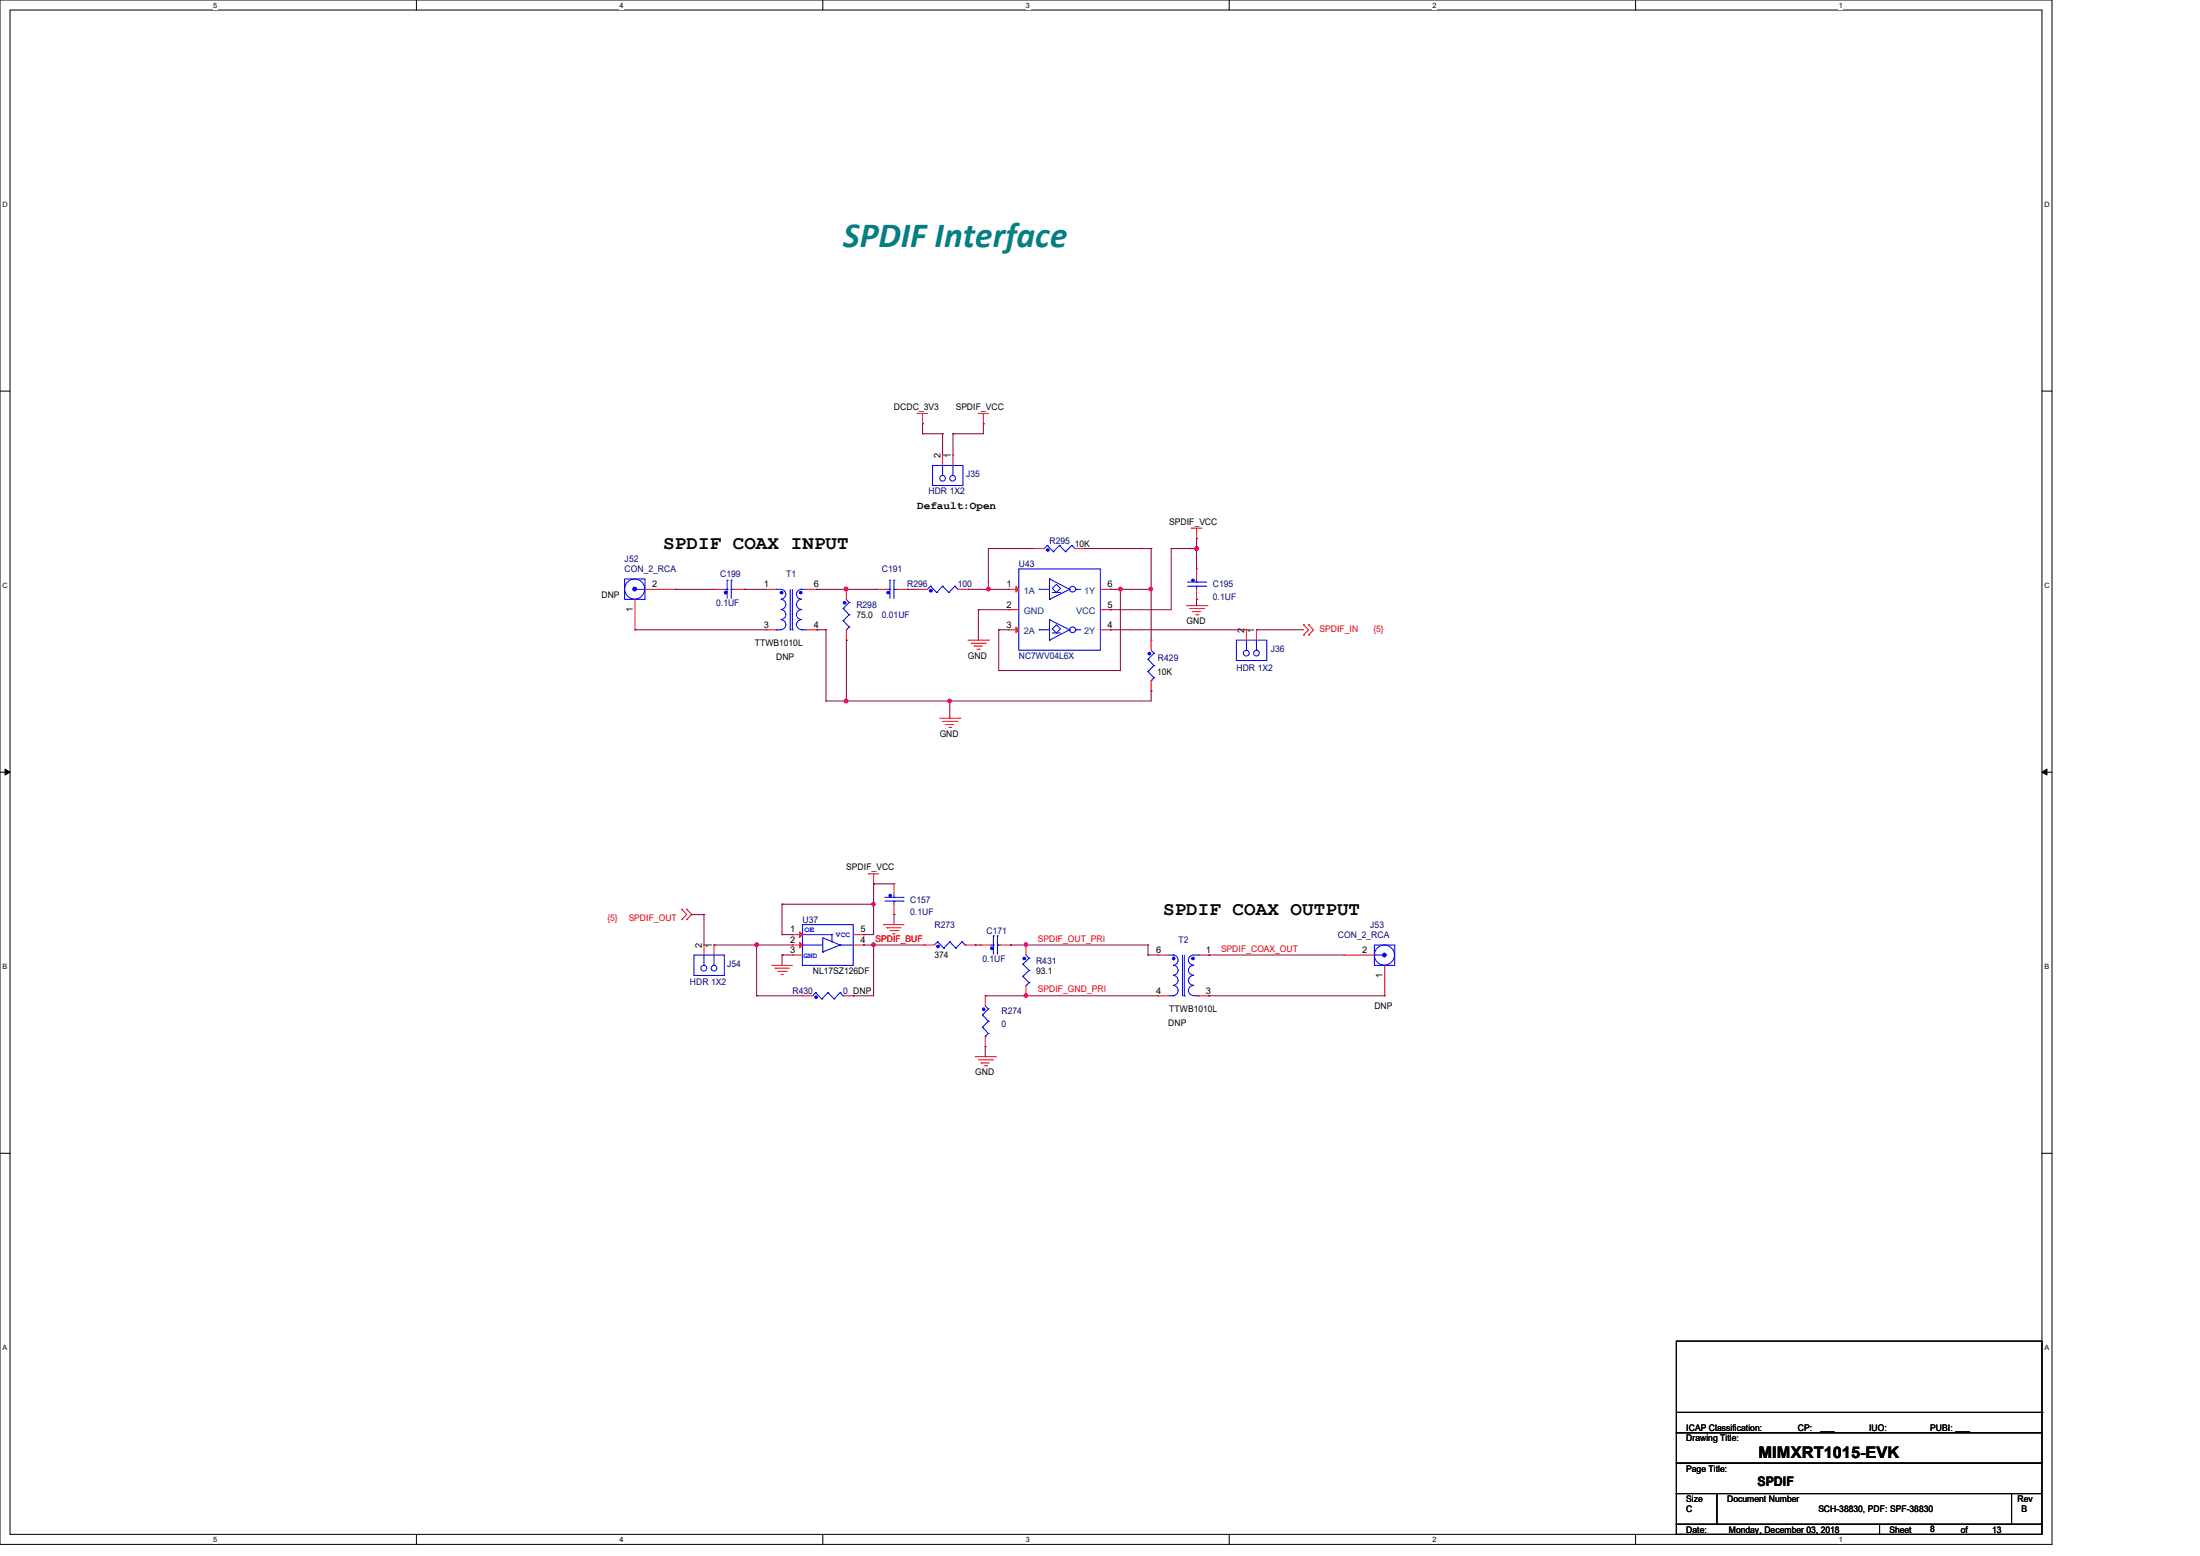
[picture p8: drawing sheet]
<svg xmlns="http://www.w3.org/2000/svg" width="297mm" height="210mm" viewBox="0 0 297 210" stroke-linecap="round" stroke-linejoin="round" font-family="sans-serif">
<path d="M0 0h277v208.4h-277zM1.4 1.4h274.3v205.7h-274.3z" fill="none" stroke="#000" stroke-width=".14"/>
<g fill="#fff">
<path d="M28.8 .1h.5v1.1h-.5z"/>
<path d="M28.8 207.2h.5v1.1h-.5z"/>
</g>
<path d="M56.2 0v1.4M56.2 207.1v1.3" fill="none" stroke="#000" stroke-width=".14"/>
<g fill="#fff">
<path d="M83.7 .1h.5v1.1h-.5z"/>
<path d="M83.7 207.2h.5v1.1h-.5z"/>
</g>
<path d="M111.1 0v1.4M111.1 207.1v1.3" fill="none" stroke="#000" stroke-width=".14"/>
<g fill="#fff">
<path d="M138.5 .1h.6v1.1h-.6z"/>
<path d="M138.5 207.2h.6v1.1h-.6z"/>
</g>
<path d="M165.9 0v1.4M165.9 207.1v1.3" fill="none" stroke="#000" stroke-width=".14"/>
<g fill="#fff">
<path d="M193.4 .1h.5v1.1h-.5z"/>
<path d="M193.4 207.2h.5v1.1h-.5z"/>
</g>
<path d="M220.8 0v1.4M220.8 207.1v1.3" fill="none" stroke="#000" stroke-width=".14"/>
<g fill="#fff">
<path d="M248.2 .1h.6v1.1h-.6z"/>
<path d="M248.2 207.2h.6v1.1h-.6z"/>
<path d="M.3 27.1h.8v1.1h-.8z"/>
<path d="M276 27.1h.7v1.1h-.7z"/>
<path d="M.3 78.5h.8v1.1h-.8z"/>
<path d="M276 78.5h.7v1.1h-.7z"/>
</g>
<path d="M0 52.8h1.4M275.7 52.8h1.3" fill="none" stroke="#000" stroke-width=".14"/>
<g fill="#fff">
<path d="M.3 129.9h.7v1.1h-.7z"/>
<path d="M276 129.9h.6v1.1h-.6z"/>
</g>
<path d="M0 104.2h1.4M275.7 104.2h1.3" fill="none" stroke="#000" stroke-width=".14"/>
<path d="M.7 103.8l.7 .4-.7 .4zM275.7 104.2l.7-.4v.8z" fill="#000" stroke="#000" stroke-width=".14"/>
<g fill="#fff">
<path d="M.3 181.4h.7v1.1h-.7z"/>
<path d="M276 181.4h.6v1.1h-.6z"/>
</g>
<path d="M0 155.7h1.4M275.7 155.7h1.3M226.3 193.4h49.4v4.1h-49.4zM226.3 197.5h49.4v4.1h-49.4zM226.3 181h49.4v12.4h-49.4zM226.3 190.6h49.4M275.7 190.6h.1M226.3 201.6h5.5v4.1h-5.5zM226.3 205.7h27.4v1.4h-27.4zM231.8 201.6h39.8v4.1h-39.8zM253.7 205.7h22v1.4h-22zM271.6 201.6h4.1v4.1h-4.1z" fill="none" stroke="#000" stroke-width=".14"/>
<g fill="none" stroke="#f00" stroke-width=".14">
<path d="M123.8 55.8h.1M123.8 55.8h1.4M124.5 57.2h.1M124.5 55.8v1.4M132.1 55.8h.1M132.1 55.8h1.3M132.8 57.2h.1M132.8 55.8v1.4M87.1 79.5h4.1M91.2 79.5h.1M96.4 79.5h.1M96.4 79.5h1.4"/>
<path d="M99.1 79.5h1.4M100.5 79.5h.1M103.4 79.5h.1M103.4 79.5h1.4M108.9 79.5h1.4M110.3 79.5h.1M114.3 79.5h.1M114.3 79.5v1.4M118.4 79.5h.1M118.4 79.5h1.3M121.1 79.5h1.4M122.5 79.5h.1"/>
<path d="M123.8 79.5h.1M123.8 79.5h1.4M127.3 61.4h.1M127.3 61.4v1.4M128.7 61.4h.1M128.7 61.4v1.4M129.3 79.5h1.4M130.7 79.5h.1M136.2 79.5h.1M136.2 79.5h1.3M139.6 74h.1M139.6 74h1.4"/>
<path d="M145.1 74h1.4M146.5 74h.1M148.5 79.5h1.4M149.9 79.5h.1M160.9 71.3h.1M160.9 71.3h1.4M161.5 72.7h.1M161.5 76.8h.1M161.5 71.3v1.4M161.5 76.8v1.3M161.5 79.5v1.4M85.7 85h.1"/>
<path d="M85.7 80.9v4.1M103.4 85h.1M103.4 85h1.4M108.9 85h1.4M110.3 85h.1M114.3 86.4h.1M114.3 85v1.4M126.9 96.9h2.7M127.3 97.4h1.9M127.7 97.8h.1M127.7 97.8h1.1M128.1 98.2h.3"/>
<path d="M128.4 98.2h.1M129.2 97.4h.1M129.6 96.9h.1M130.7 86.4h2.7M131.1 86.8h1.9M131.5 87.2h.1M131.5 87.2h1.1M131.9 87.6h.3M132.2 87.6h.1M133 86.8h.1M133.4 86.4h.1M136.2 85h.1"/>
<path d="M136.2 82.3h.1M136.2 85h1.3M136.2 82.3h1.3M148.5 85h1.4M148.5 82.3h1.4M149.9 82.3h.1M149.9 85h.1M155.4 86.4h.1M155.4 93.3h.1M155.4 86.4v1.4M155.4 91.9v1.4M160.2 81.7h2.7"/>
<path d="M160.6 82.1h1.9M161 82.5h.1M161 82.5h1.1M161.4 83h.3M161.5 80.9h.1M161.7 83h.1M162.5 82.1h.1M162.9 81.7h.1M168.3 85h.1M168.3 85v1.4M169.6 85h.1M169.6 85v1.4"/>
<path d="M176 85.7h.1M176 84.3h.1M176 84.3l.7 .7-.7 .7M176.7 85.7h.1M176.7 84.3h.1M176.7 84.3l.6 .7-.6 .7M117.3 117.9h.1M117.3 117.9h1.3M117.9 119.3h.1M117.9 117.9v1.4M120.7 119.3h.1M120.7 119.3v1.4"/>
<path d="M92 122.7h.1M92 124.1h.1M92 122.7l.7 .7-.7 .7M92.7 124.1h.1M92.7 122.7h.1M92.7 122.7l.7 .7-.7 .7M95 127.6h.1M95 127.6v1.3M96.4 127.6h.1M96.4 127.6v1.3M104.2 130.3h.1M104.2 130.3h2.8"/>
<path d="M104.6 130.7h.1M104.6 130.7h2M105 131.1h1.1M105.5 131.5h.1M105.5 131.5h.2M106.1 131.1h.1M107 126.2h.1M107 127.6h.1M107 128.9h.1M107 128.9h1.3M107 127.6h1.3M107 126.2h1.3"/>
<path d="M108.3 134.4h.1M108.3 134.4h1.4M113.8 134.4h1.4M115.2 134.4h.1M115.2 127.6h1.4M115.2 126.2h1.4M116.6 127.6h.1M116.6 126.2h.1M119.3 124.8h.1M119.3 124.8h2.7M119.7 125.2h.1M119.7 125.2h1.9"/>
<path d="M120.1 125.6h1.1M120.6 126h.1M120.6 126h.2M120.7 123.4h.1M120.7 122v1.4M121.2 125.6h.1M124.8 127.6h.1M124.8 127.6h1.4M130.3 127.6h1.4M131.7 127.6h.1M132.3 127.6h.1M132.3 127.6h1.4"/>
<path d="M133 134.4h.1M133 134.4v1.4M133 139.9v1.4M135.1 127.6h1.3M136.4 127.6h.1M138.5 127.6h.1M138.5 134.4h.1M138.5 127.6v1.3M138.5 133v1.4M156.3 128.9h.1M156.3 134.4h.1M156.3 128.9h1.4"/>
<path d="M156.3 134.4h1.4M161.8 128.9h1.4M161.8 134.4h1.4M163.2 134.4h.1M163.2 128.9h.1M181.4 128.9h.1M181.4 128.9h4.1M186.9 134.4h.1M186.9 130.3v4.1M131.7 142.6h2.7M132.1 143h1.9M132.5 143.5h.1"/>
<path d="M132.5 143.5h1.1M132.9 143.8h.3M133 141.3h.1M133.2 143.8h.1M134 143h.1M134.4 142.6h.1"/>
</g>
<g fill="none" stroke="#00f" stroke-width=".14">
<path d="M84.3 78.1h2.8v2.8h-2.8zM85.7 79.5h1.4M87.1 79.5h.1M97.8 79.5h.4M98.2 78.3h.1M98.2 79.5h.1M98.2 78.3v2.5M98.7 78.3h.1M98.7 79.5h.1M98.7 79.5h.4M98.7 78.3v2.5M104.8 79.5h.7a.66 .66 0 0 1 .6 .7 .66 .66 0 0 1-.6 .7"/>
<path d="M104.8 79.5h.1M106.7 79.5v5.5M107 79.5v5.5M108.2 79.5h.1M108.2 79.5h.7M108.2 79.5a.66 .66 0 0 0-.7 .7 .66 .66 0 0 0 .7 .7M119.7 79.5h.4M120.1 78.3h.1M120.1 79.5h.1M120.1 78.3v2.5M120.7 78.3h.1M120.7 79.5h.1"/>
<path d="M120.7 78.3v2.5M120.7 79.5h.4M125.6 79.1h.1M125.6 79.1l-.4 .4M125.6 79.1l.8 .9M125.9 62.8h4.1v2.7h-4.1zM126.4 80h.1M127.3 79.1h.1M127.3 64.2h.1M127.3 79.1l-.9 .9M127.3 79.1l.8 .9M127.3 62.8v1.4"/>
<path d="M128.1 80h.1M128.7 64.2h.1M128.7 62.8v1.4M128.9 79.1h.1M128.9 79.1l-.8 .9M128.9 79.1l.4 .4M129.3 79.5h.1M137.5 76.8h11v11h-11zM140.3 79.5h.1M140.3 79.5h1.4M141.4 73.6h.1M141.4 73.6l-.4 .4"/>
<path d="M141.4 73.6l.8 .9M141.7 78.1h.1M141.7 78.1v2.8M141.7 78.1l2.7 1.4M142.1 80h1.1M142.2 74.5h.1M142.6 78.9l.6 .5-.6 .6-.5-.6zM143 73.6h.1M143 73.6l-.8 .9M143 73.6l.8 .9M143.8 74.5h.1M144.4 79.5h.1"/>
<path d="M144.4 79.5l-2.7 1.4M144.7 73.6h.1M144.7 73.6l-.9 .9M144.7 73.6l.4 .4M145.1 74h.1M145.2 79.5h.1M145.2 79.5h.7M160.3 79.1h2.5M160.3 78.6h2.5M161.5 79.1h.1M161.5 78.6h.1M161.5 78.1v.5"/>
<path d="M161.5 79.1v.4M162.8 79.1h.1M162.8 78.6h.1M104.8 85h.1M104.8 85h.7M105.5 80.9a.68 .68 0 0 1 .6 .7 .68 .68 0 0 1-.6 .7M105.5 82.3a.66 .66 0 0 1 .6 .7 .66 .66 0 0 1-.6 .6M105.5 83.7a.66 .66 0 0 1 .6 .6 .66 .66 0 0 1-.6 .7M106.7 85h.1M107 85h.1M108.2 80.9a.68 .68 0 0 0-.7 .7 .68 .68 0 0 0 .7 .7M108.2 85h.1"/>
<path d="M108.2 85h.7M108.2 82.3a.66 .66 0 0 0-.7 .7 .66 .66 0 0 0 .7 .6M108.2 83.7a.66 .66 0 0 0-.7 .6 .66 .66 0 0 0 .7 .7M113.8 82.1h.1M113.8 83.8h.1M113.8 82.1l.8 .9M113.8 83.8l.8 .8M114.3 85h.1M114.3 80.9l.3 .4M114.6 81.3h.1M114.6 83h.1M114.6 84.6h.1"/>
<path d="M114.6 81.3l-.8 .8M114.6 83l-.8 .8M114.6 84.6l-.3 .4M140.3 85h.1M140.3 85h1.4M141.7 86.4h.1M141.7 83.7h.1M141.7 80.9h.1M141.7 83.7v2.7M141.7 83.7l2.7 1.3M142.1 85.4h1.1M142.6 84.3l.6 .6-.6 .5-.5-.5z"/>
<path d="M144.4 85h.1M144.4 85l-2.7 1.4M145.2 85h.1M145.2 85h.7M155 89h.1M155 90.6h.1M155 89l.8 .8M155 90.6l.8 .9M155.4 91.9h.1M155.4 87.8l.4 .4M155.8 88.2h.1M155.8 89.8h.1"/>
<path d="M155.8 91.5h.1M155.8 88.2l-.8 .8M155.8 89.8l-.8 .8M155.8 91.5l-.4 .4M166.9 86.4h4.1v2.8h-4.1zM168.3 87.8h.1M168.3 86.4v1.4M169.6 87.8h.1M169.6 86.4v1.4M93.7 128.9h4.1v2.8h-4.1zM95 130.3h.1M95 128.9v1.4"/>
<path d="M96.4 130.3h.1M96.4 128.9v1.4M108.3 124.8h6.9v5.5h-6.9zM108.3 127.6h.1M108.3 127.6h2.8M108.3 126.2h4M110.1 134h.1M110.1 134l-.4 .4M110.1 134l.9 .8M111 134.8h.1M111.1 128.5h.1M111.8 134h.1"/>
<path d="M111.8 134l-.8 .8M111.8 134l.8 .8M112.3 126.2h.1M112.3 127.1h.1M112.3 126.2v.9M112.6 134.8h.1M113.4 134h.1M113.4 127.6h.1M113.4 134l-.8 .8M113.4 134l.4 .4M113.4 127.6h1.8M113.4 127.6l-2.3-1v1.9"/>
<path d="M113.4 127.6l-2.3 .9M113.8 134.4h.1M119.5 121.6h2.4M119.5 121.1h2.4M120.7 121.6h.1M120.7 121.1h.1M120.7 120.7v.4M120.7 121.6v.4M121.9 121.6h.1M121.9 121.1h.1M126.6 127.1h.1M126.6 127.1l-.4 .5"/>
<path d="M126.6 127.1l.8 .9M127.4 128h.1M128.2 127.1h.1M128.2 127.1l-.8 .9M128.2 127.1l.8 .9M129 128h.1M129.9 127.1h.1M129.9 127.1l-.9 .9M129.9 127.1l.4 .5M130.3 127.6h.1M132.6 137h.1M132.6 138.6h.1"/>
<path d="M132.6 137l.8 .8M132.6 138.6l.8 .9M133 139.9h.1M133 135.8l.4 .4M133.4 136.2h.1M133.4 137.8h.1M133.4 139.5h.1M133.4 136.2l-.8 .8M133.4 137.8l-.8 .8M133.4 139.5l-.4 .4M133.7 127.6h.4M134.1 126.3h.1"/>
<path d="M134.1 127.6h.1M134.1 126.3v2.5M134.7 126.3h.1M134.7 127.6h.1M134.7 126.3v2.5M134.7 127.6h.4M138.1 130.1h.1M138.1 131.8h.1M138.1 130.1l.8 .9M138.1 131.8l.8 .8M138.5 133h.1M138.5 128.9l.4 .4"/>
<path d="M138.9 129.3h.1M138.9 131h.1M138.9 132.6h.1M138.9 129.3l-.8 .8M138.9 131l-.8 .8M138.9 132.6l-.4 .4M157.7 128.9h.7M157.7 134.4h.7M158.4 128.9a.68 .68 0 0 1 .6 .7 .68 .68 0 0 1-.6 .7M158.4 130.3a.66 .66 0 0 1 .6 .7 .66 .66 0 0 1-.6 .6M158.4 131.7a.66 .66 0 0 1 .6 .6 .66 .66 0 0 1-.6 .7M158.4 133a.68 .68 0 0 1 .6 .7 .68 .68 0 0 1-.6 .7"/>
<path d="M158.4 134.4h.1M158.4 128.9h.1M159.6 134.4h.1M159.6 128.9v5.5M159.9 134.4h.1M159.9 128.9v5.5M161.2 134.4h.6M161.2 130.3a.66 .66 0 0 0-.8 .7 .66 .66 0 0 0 .8 .6M161.2 131.7a.66 .66 0 0 0-.8 .6 .66 .66 0 0 0 .8 .7M161.2 133a.68 .68 0 0 0-.8 .7 .68 .68 0 0 0 .8 .7M161.8 128.9h-.6a.68 .68 0 0 0-.8 .7 .68 .68 0 0 0 .8 .7M161.8 128.9h.1"/>
<path d="M161.8 134.4h.1M185.5 127.6h2.8v2.7h-2.8zM185.5 128.9h.1M185.5 128.9h1.4"/>
<circle cx="85.7" cy="79.5" r="1.35"/>
<circle cx="127.3" cy="64.6" r=".38"/>
<circle cx="128.6" cy="64.6" r=".38"/>
<circle cx="144.8" cy="79.5" r=".39"/>
<circle cx="144.8" cy="85" r=".39"/>
<circle cx="168.3" cy="88.2" r=".39"/>
<circle cx="169.6" cy="88.2" r=".38"/>
<circle cx="95" cy="130.7" r=".39"/>
<circle cx="96.4" cy="130.7" r=".38"/>
<circle cx="186.9" cy="128.9" r="1.35"/>
</g>
<g fill="#00f" stroke="#00f" stroke-width=".14">
<circle cx="186.9" cy="128.9" r=".25"/>
<circle cx="132.8" cy="136.2" r=".18"/>
<circle cx="158.4" cy="129.4" r=".18"/>
<circle cx="161.1" cy="129.4" r=".18"/>
<circle cx="119.9" cy="80" r=".18"/>
<circle cx="155.2" cy="88.2" r=".18"/>
<circle cx="141.5" cy="74.2" r=".18"/>
<circle cx="85.7" cy="79.5" r=".25"/>
<circle cx="138.3" cy="129.4" r=".18"/>
<circle cx="110.2" cy="134.6" r=".18"/>
<circle cx="161.1" cy="78.3" r=".18"/>
<circle cx="108.1" cy="80" r=".18"/>
<circle cx="105.5" cy="80" r=".18"/>
<circle cx="125.7" cy="79.7" r=".18"/>
<circle cx="97.9" cy="80" r=".18"/>
<circle cx="114" cy="81.4" r=".18"/>
<circle cx="133.9" cy="128" r=".18"/>
<circle cx="126.7" cy="127.8" r=".18"/>
<circle cx="120.2" cy="120.9" r=".18"/>
</g>
<g fill="#f00" stroke="#f00" stroke-width=".14">
<path d="M137.2 84.6l.3 .4-.3 .4z"/>
<path d="M137.2 79.2l.3 .3-.3 .4z"/>
<path d="M107.9 125.8l.4 .4-.4 .3z"/>
<path d="M107.9 127.2l.4 .4-.4 .3z"/>
</g>
<g fill="none" stroke="#800040" stroke-width=".14">
<path d="M124.5 57.2h.1M124.5 58.5h.1M124.5 58.5h2.8M124.5 57.2v1.3M127.3 58.5h.1M127.3 58.5v2.9M128.7 58.5h.1M128.7 58.5v2.9M132.8 57.2h.1M132.8 57.2v1.3h-4.1M91.2 79.5h.1M91.2 79.5h5.2"/>
<path d="M100.5 79.5h.1M100.5 79.5h2.9M110.3 79.5h.1M110.3 79.5h8.1M114.3 79.5h.1M122.5 79.5h.1M122.5 79.5h1.3M130.7 79.5h.1M130.7 79.5h5.5M133.4 74h.1M133.4 79.5h.1M133.4 74h6.2"/>
<path d="M133.4 74v5.5M146.5 74h.1M146.5 74h8.9M149.9 79.5h.1M149.9 79.5h5.5M151.3 79.5h.1M151.3 79.5v11h-16.5M155.4 79.5h.1M155.4 74h.1M155.4 74v12.4M158.1 74h.1M158.1 74v8.3h-8.2"/>
<path d="M158.1 74h3.4M161.5 74h.1M161.5 72.7h.1M161.5 72.7v4.1M85.7 85h.1M85.7 85h17.7M110.3 85h.1M110.3 85h1.2M111.5 85h.1M111.5 94.6h.1M111.5 85v9.6M114.3 86.4h.1"/>
<path d="M114.3 94.6h.1M114.3 86.4v8.2M128.2 94.6h.1M128.2 94.6v2.3M132.1 82.3h.1M132.1 82.3h4.1M132.1 82.3v4.1M134.8 85h.1M134.8 90.5h.1M134.8 85h1.4M134.8 85v5.5M149.9 82.3h.1"/>
<path d="M149.9 85h.1M149.9 85h18.4M155.4 93.3h.1M155.4 93.3v1.3h-43.9M161.5 80.9h.1M161.5 80.9v.8M169.6 85h.1M169.6 85h6.4M117.9 119.3h.1M117.9 119.3v6.9h-1.3M117.9 119.3h2.8M93.4 123.4h.1"/>
<path d="M93.4 123.4h1.6M95 123.4h.1M95 123.4v4.2M96.4 127.6h.1M96.4 127.6h10.6M102.2 127.6h.1M102.2 134.4h.1M102.2 134.4h6.1M102.2 127.6v6.8M105.6 126.2h.1M105.6 122h.1M105.6 128.9h.1"/>
<path d="M105.6 126.2h1.4M105.6 122v4.2M105.6 128.9v1.4M105.6 122h12.3M105.6 128.9h1.4M115.2 134.4h.1M116.6 127.6h.1M116.6 126.2h.1M116.6 127.6h8.2M117.9 127.6h.1M117.9 122h.1M117.9 127.6v6.8h-2.7"/>
<path d="M120.7 123.4h.1M120.7 123.4v1.4M131.7 127.6h.1M131.7 127.6h.6M133 134.4h.1M133 134.4h23.3M136.4 127.6h.1M136.4 127.6h18.6M138.5 134.4h.1M138.5 127.6h.1M155 128.9h.1M155 127.6h.1"/>
<path d="M155 128.9h1.3M155 127.6v1.3M163.2 128.9h.1M163.2 134.4h.1M163.2 134.4h23.7M163.2 128.9h18.2M133 141.3h.1M133 141.3v1.3"/>
</g>
<g fill="#f0f" stroke="#f0f" stroke-width=".14">
<circle cx="114.2" cy="79.5" r=".25"/>
<circle cx="114.2" cy="94.6" r=".25"/>
<circle cx="128.2" cy="94.6" r=".24"/>
<circle cx="117.9" cy="122" r=".24"/>
<circle cx="117.9" cy="127.5" r=".24"/>
<circle cx="102.2" cy="127.5" r=".25"/>
<circle cx="138.5" cy="134.4" r=".24"/>
<circle cx="138.5" cy="127.5" r=".24"/>
<circle cx="161.5" cy="74" r=".25"/>
<circle cx="133.4" cy="79.5" r=".25"/>
<circle cx="155.4" cy="79.5" r=".25"/>
<circle cx="151.3" cy="79.5" r=".25"/>
</g>
<text font-size="4.8" fill="#008080" x="113.8" y="33.4">SPDIF Interface</text>
<g font-size="2.6">
<text x="89.5" y="74.1">SPDIF COAX INPUT</text>
<text x="157" y="123.5">SPDIF COAX OUTPUT</text>
</g>
<text font-size="2.2" x="237.4" y="196.8">MIMXRT1015-EVK</text>
<text font-size="1.8" x="237.3" y="200.5">SPDIF</text>
<text font-size="1.5" x="123.8" y="68.7">Default:Open</text>
<g font-size="1.2">
<text x="120.7" y="55.3">DCDC_3V3</text>
<text x="129" y="55.3">SPDIF_VCC</text>
<text x="127" y="61.8" transform="rotate(-90 127 61.8)">2</text>
<text x="128.4" y="61.8" transform="rotate(-90 128.4 61.8)">1</text>
<text x="157.9" y="70.8">SPDIF_VCC</text>
<text x="145.1" y="73.8">10K</text>
<text x="81.2" y="80.7">DNP</text>
<text x="85.4" y="82.5" transform="rotate(-90 85.4 82.5)">1</text>
<text x="88.1" y="79.2">2</text>
<text x="103.1" y="79.2">1</text>
<text x="109.9" y="79.2">6</text>
<text x="115.6" y="83.4">75.0</text>
<text x="135.9" y="82">2</text>
<text x="135.9" y="79.2">1</text>
<text x="149.5" y="82">5</text>
<text x="149.5" y="79.2">6</text>
<text x="101.9" y="87.2">TTWB1010L</text>
<text x="103.1" y="84.7">3</text>
<text x="104.8" y="89">DNP</text>
<text x="109.9" y="84.7">4</text>
<text x="130.7" y="88.9">GND</text>
<text x="135.9" y="84.7">3</text>
<text x="149.5" y="84.7">4</text>
<text x="160.2" y="84.2">GND</text>
<text x="168" y="85.4" transform="rotate(-90 168 85.4)">2</text>
<text x="169.3" y="85.4" transform="rotate(-90 169.3 85.4)">1</text>
<text x="156.2" y="91.1">10K</text>
<text x="126.9" y="99.5">GND</text>
<text x="114.3" y="117.4">SPDIF_VCC</text>
<text x="106.7" y="125.9">1</text>
<text x="116.2" y="125.9">5</text>
<text x="94.7" y="127.9" transform="rotate(-90 94.7 127.9)">2</text>
<text x="96.1" y="127.9" transform="rotate(-90 96.1 127.9)">1</text>
<text x="106.7" y="127.3">2</text>
<text x="106.7" y="128.6">3</text>
<text x="109.7" y="131.4">NL17SZ126DF</text>
<text x="116.2" y="127.3">4</text>
<text x="126.2" y="129.4">374</text>
<text x="139.9" y="131.4">93.1</text>
<text x="156.1" y="128.6">6</text>
<text x="162.8" y="128.6">1</text>
<text x="183.9" y="128.6">2</text>
<text x="186.6" y="131.9" transform="rotate(-90 186.6 131.9)">1</text>
<text x="156.1" y="134.1">4</text>
<text x="157.9" y="136.7">TTWB1010L</text>
<text x="162.8" y="134.1">3</text>
<text x="185.5" y="136.2">DNP</text>
<text x="157.7" y="138.4">DNP</text>
<text x="131.7" y="145.2">GND</text>
<text x="227.7" y="194.5">Drawing Title:</text>
<text x="227.7" y="193.2">ICAP Classification:</text>
<text x="242.7" y="193.2">CP:</text>
<text x="245.8" y="193">___</text>
<text x="252.3" y="193.2">IUO:</text>
<text x="260.6" y="193.2">PUBI: ___</text>
<text x="227.7" y="202.7">Size</text>
<text x="227.7" y="198.6">Page Title:</text>
<text x="233.2" y="202.7">Document Number</text>
<text x="272.4" y="202.7">Rev</text>
<text x="227.7" y="206.9">Date:</text>
<text x="227.7" y="204.1">C</text>
<text x="233.4" y="206.9">Monday, December 03, 2018</text>
<text x="245.5" y="204.1">SCH-38830, PDF: SPF-38830</text>
<text x="255.1" y="206.9">Sheet</text>
<text x="260.6" y="206.7">8</text>
<text x="264.7" y="206.9">of</text>
<text x="268.9" y="206.9">13</text>
<text x="272.9" y="204.1">B</text>
</g>
<g font-size="1.2" fill="#000080">
<text x="130.4" y="64.3">J35</text>
<text x="125.3" y="66.7">HDR 1X2</text>
<text x="84.3" y="75.9">J52</text>
<text x="84.3" y="77.3">CON_2_RCA</text>
<text x="97.2" y="77.9">C199</text>
<text x="106.1" y="77.9">T1</text>
<text x="119" y="77.3">C191</text>
<text x="137.5" y="76.6">U43</text>
<text x="141.7" y="73.4">R295</text>
<text x="96.7" y="81.8">0.1UF</text>
<text x="115.6" y="82">R298</text>
<text x="119" y="83.4">0.01UF</text>
<text x="122.5" y="79.3">R296</text>
<text x="129.3" y="79.3">100</text>
<text x="163.7" y="79.3">C195</text>
<text x="163.7" y="80.9">0.1UF</text>
<text x="137.5" y="88.9">NC7WV04L6X</text>
<text x="156.3" y="89.2">R429</text>
<text x="171.6" y="88">J36</text>
<text x="166.9" y="90.6">HDR 1X2</text>
<text x="108.3" y="124.6">U37</text>
<text x="122.9" y="121.8">C157</text>
<text x="122.9" y="123.5">0.1UF</text>
<text x="126.2" y="125.3">R273</text>
<text x="185" y="125.3">J53</text>
<text x="98.2" y="130.5">J54</text>
<text x="132.6" y="129.8">0.1UF</text>
<text x="133.2" y="126.1">C171</text>
<text x="139.9" y="130">R431</text>
<text x="159.1" y="127.3">T2</text>
<text x="180.6" y="126.6">CON_2_RCA</text>
<text x="93.1" y="132.9">HDR 1X2</text>
<text x="107" y="134.2">R430</text>
<text x="113.8" y="134.2">0 DNP</text>
<text x="135.2" y="136.9">R274</text>
<text x="135.2" y="138.6">0</text>
</g>
<g font-size="1.2" fill="#004080">
<text x="138.2" y="82.9">GND</text>
<text x="138.2" y="80.1">1A</text>
<text x="145.3" y="82.9">VCC</text>
<text x="146.4" y="80.1">1Y</text>
<text x="138.2" y="85.6">2A</text>
<text x="146.4" y="85.6">2Y</text>
</g>
<g font-size="1.2" fill="#f00">
<text x="178.1" y="85.3">SPDIF_IN</text>
<text x="185.4" y="85.3">{5}</text>
<text x="82" y="124.3">{5}</text>
<text x="84.9" y="124.3">SPDIF_OUT</text>
<text x="118.2" y="127.1">SPDIF_BUF</text>
<text x="140.1" y="127.1">SPDIF_OUT_PRI</text>
<text x="164.8" y="128.4">SPDIF_COAX_OUT</text>
<text x="140.1" y="133.9">SPDIF_GND_PRI</text>
</g>
<g font-size="1.1" fill="#00f">
<text x="108.6" y="125.8">OE</text>
<text x="108.5" y="129.2">GND</text>
<text x="112.9" y="126.5">VCC</text>
</g>
<g font-size="1">
<text x="28.8" y="1">5</text>
<text x="83.7" y="1">4</text>
<text x="138.5" y="1">3</text>
<text x="193.4" y="1">2</text>
<text x="248.2" y="1">1</text>
<text x=".3" y="27.9">D</text>
<text x="276" y="27.9">D</text>
<text x=".3" y="79.4">C</text>
<text x="276" y="79.4">C</text>
<text x=".3" y="130.8">B</text>
<text x="276" y="130.8">B</text>
<text x=".3" y="182.2">A</text>
<text x="276" y="182.2">A</text>
<text x="28.8" y="208.1">5</text>
<text x="83.7" y="208.1">4</text>
<text x="138.5" y="208.1">3</text>
<text x="193.4" y="208.1">2</text>
<text x="248.2" y="208.1">1</text>
</g>
</svg>
